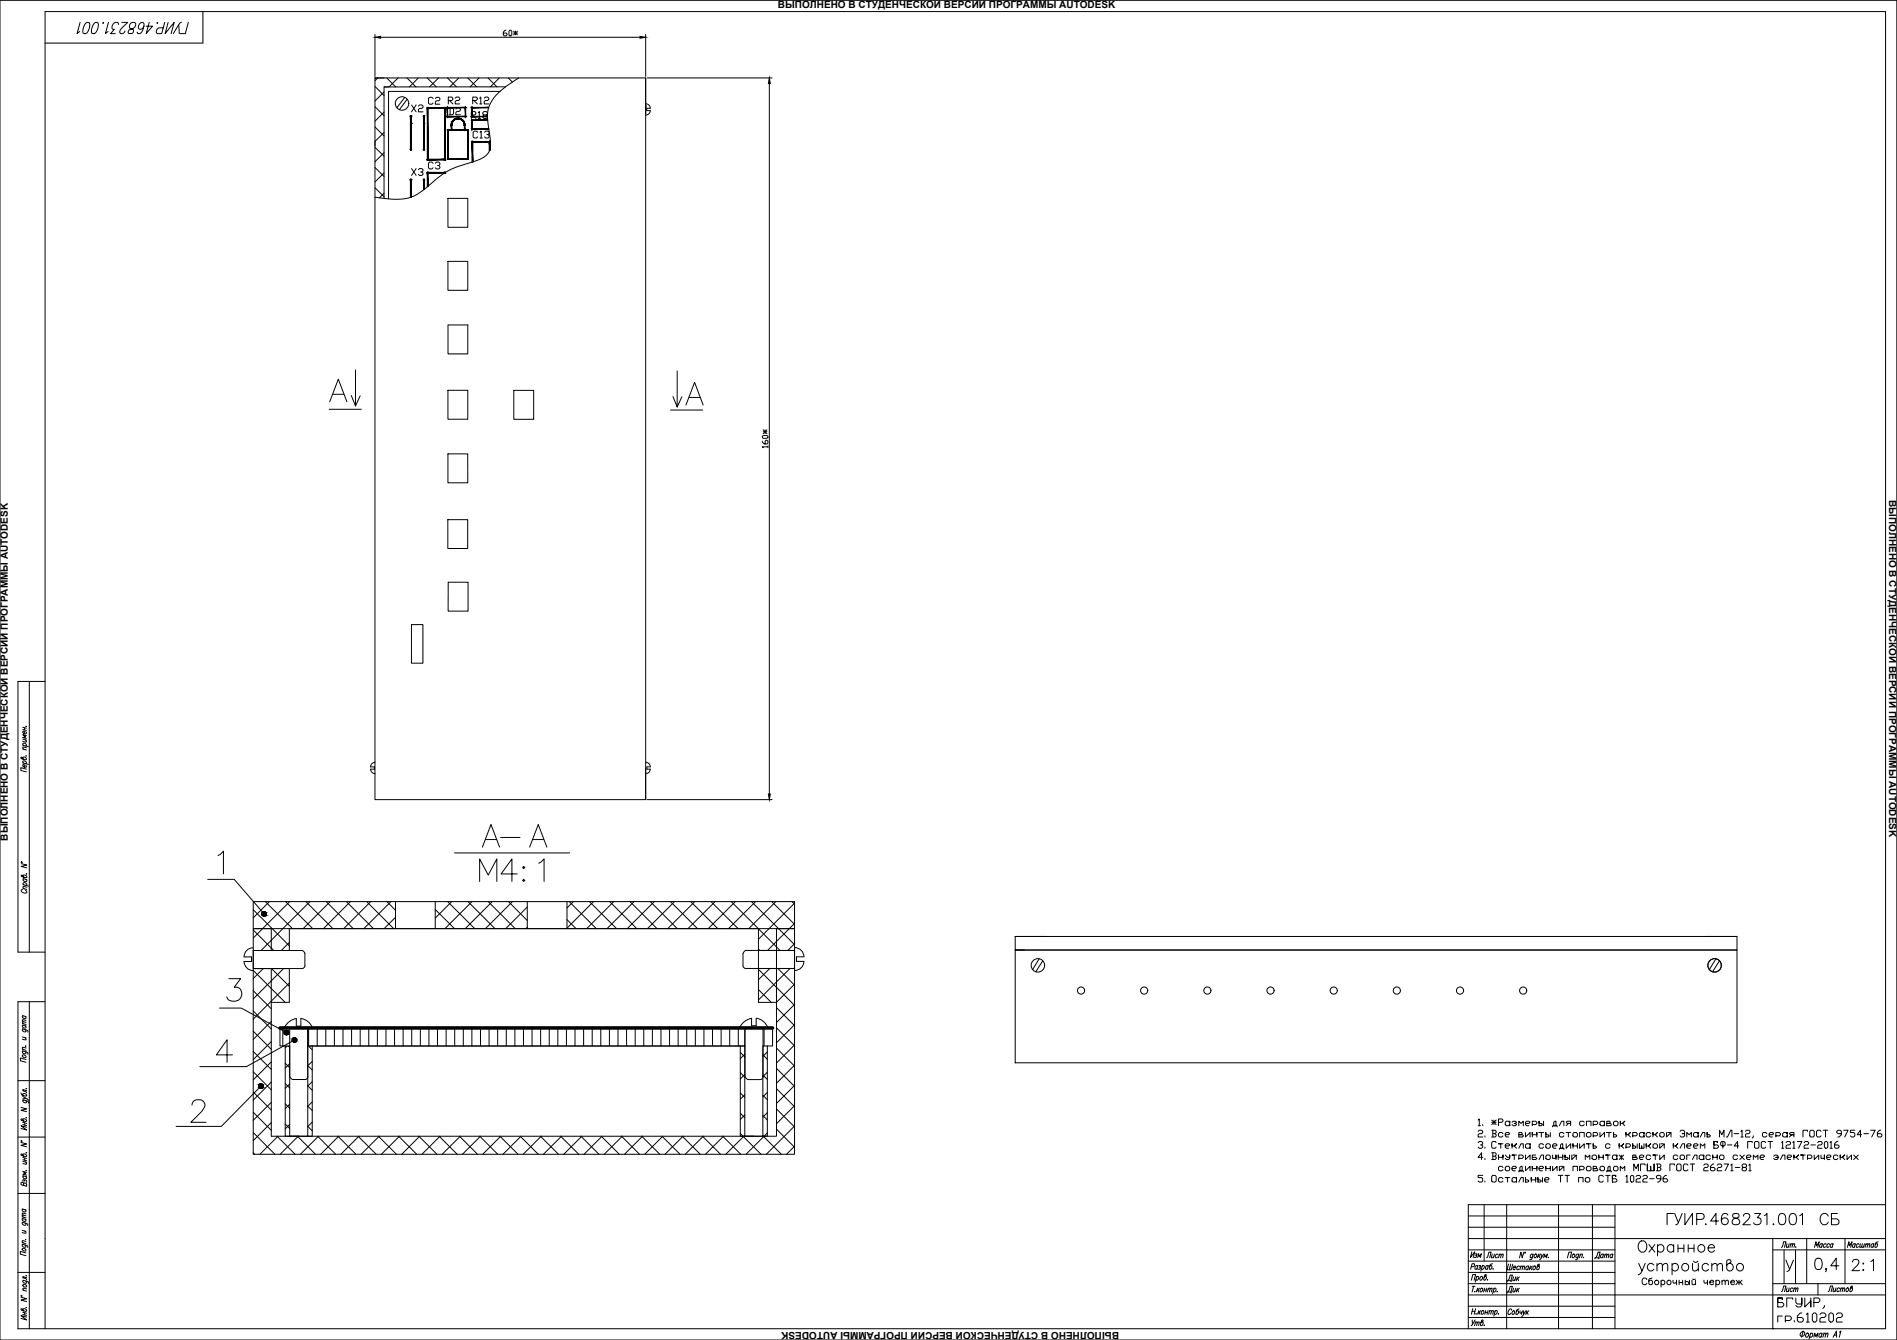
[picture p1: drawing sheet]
<svg xmlns="http://www.w3.org/2000/svg" width="841mm" height="594mm" viewBox="0 0 841 594" stroke-linecap="round" stroke-linejoin="round" font-family="sans-serif">
<!-- layer: KONTUR -->
<path d="M0 .1h841v594h-841z" fill="none" stroke="#000" stroke-width=".44"/>
<g fill="none" stroke="#000" stroke-width=".44">
<path d="M90 5.1v14h-70M13 302.1v120M20 302.1h-12v120h12M13 444.1v145M20 444.1h-12v145h828v-584h-816v584M8 479.1h12M8 504.1h12M8 529.1h12M658 534.1v25M668 534.1v55M691 534.1v55M706 534.1v55"/>
<path d="M716 534.1v55M836 534.1h-185v55M651 549.1h185M786 549.1v40M786 554.1h50M801 549.1v20M818 549.1v20M8 564.1h12M716 574.1h120M786 569.1h50M806 569.1v5"/>
</g>
<g fill="none" stroke="#000" stroke-width=".44">
<path d="M10.1 336.2a.79 .79 0 0 1 1-.4 .79 .79 0 0 1 .4 1l-2-.4-.3-.6 .4-.1 .8 .9M10.1 338.2l2.5 .7M10.1 332.1l1.6 .4M10.1 330.4l2.5 .6M10.1 327.7l1.6 .4M10.1 322.4l1.6 .4M10.1 323.4l1.6 .5M10.4 338.3l-.3-.4a.75 .75 0 0 1 1-.4 .75 .75 0 0 1 .3 1.1M10.4 330.5l-.3-.5a.76 .76 0 0 1 1.1-.4 .76 .76 0 0 1 .2 1.1M10.9 322.6v1M11.3 328l.4 .6-.1 .4-1.5-.4M11.4 339.2l.3 .5a.79 .79 0 0 1-1 .4 .79 .79 0 0 1-.4-1.1h.5v1.1"/>
<path d="M11.4 324.4l.3 .4a.8 .8 0 0 1-1 .5 .8 .8 0 0 1-.4-1.1h.5v1.1M11.5 335.1h.1M11.5 322h.1M11.7 331.5l-1.5-.3-.1 .4 .4 .6M11.7 326.2l-1.6-.5 1.3 1-1.3 .3 1.6 .4M11.7 341l-2.5-.7v1.3l2.5 .6M9.4 382.9l2.5 .6-2.5 .6 2.5 .7M9.4 382.1l.4 .3zM10 394.3l-.3 .1a.77 .77 0 0 0-.2 .9 .77 .77 0 0 0 .8 .5h1.5l.1-.5-.6-.6M10.2 388.4a.8 .8 0 0 1 1.1-.4 .8 .8 0 0 1 .3 1.1l-2-.5-.2-.6 .6 .1 .6 .8M10.2 393.9l1.7 .4M10.2 392.2l2.5 .7"/>
<path d="M10.2 389.5l1.7 .4M10.6 392.3l-.4-.4a.84 .84 0 0 1 1.1-.5 .84 .84 0 0 1 .5 1l-.3 .1M10.6 389.6l-.3 .1a.84 .84 0 0 0 .5 1.1 .84 .84 0 0 0 1.1-.5l-.4-.4M11.6 387.4h.3zM11.9 393.3l-1.6-.3-.1 .5 .5 .5M9.9 456.2l2.2 .6 .2 .8M9.9 459.7l1.7 .5M9.9 454.5l1.7 .4M9.9 453.7l1.7 .5M9.9 450.3l1.7 .4M10.2 456.2l-.2 .2a.84 .84 0 0 0 .5 1 .84 .84 0 0 0 1.1-.4l-.4-.5M10.2 454.5l-.2 .2a.84 .84 0 0 0 .5 1 .84 .84 0 0 0 1.1-.4l-.4-.5"/>
<path d="M10.2 450.4l-.2 .1a.84 .84 0 0 0 .5 1 .84 .84 0 0 0 1.1-.4l-.4-.5M11.6 453.3l-1.6-.3 .4 .9M11.6 452.4l-1.6-.3 .4 .9M9.9 465.9l2.2 .7 .2 .7M9.9 465.2l1.7 .4M10 467.8a.95 .95 0 0 1 1.1 0 .95 .95 0 0 1 .3 1 .97 .97 0 0 1-1 0 .97 .97 0 0 1-.4-1zM10.2 466h-.1a.8 .8 0 0 0 .4 1.1 .8 .8 0 0 0 1.1-.4l-.4-.5M11.1 460.1l.5 .5-.2 .4-1.5-.3M11.3 463.8h.3zM11.6 469.7l-2.5-.6v1.2l2.5 .7M11.6 464.6l-1.6-.3 .4 1M9.3 491l2.5 .6-2.5 .6 2.5 .7"/>
<path d="M9.3 484.5l.6 1.1 1.8 .3a.84 .84 0 0 0-.5-1.1 .84 .84 0 0 0-1.1 .5l.4 .4M10.1 496.5a.79 .79 0 0 1 1.1-.4 .79 .79 0 0 1 .4 1.1l-2.1-.4-.2-.7 .6 .1 .6 .8M10.1 487.6l2.3 .7 .1 .7M10.1 486.1l1.7 1h-1.7M10.1 497.6l1.7 .5M10.1 498.6l1.7 .4M10.5 487.7l-.3 .1a.84 .84 0 0 0 .5 1.1 .84 .84 0 0 0 1.1-.5l-.4-.5M11 497.8v1M11.6 495.5l.2 .1zM11.6 482.6l.2 .1zM11.8 499.8l-2.5-.7 2.5 1.9-2.5-.7M11.8 487.1l.8 .8"/>
<path d="M11.8 483.5l-1.7-.5v.6l1.6 .5 .1 .4M9.3 506.5l2.5 .7-2.5 .6 2.5 .6M9.4 505.7l.3 .4zM10.1 512.1a.8 .8 0 0 1 1.1-.4 .8 .8 0 0 1 .4 1.1l-2.1-.5-.2-.6h.6l.6 .8M10.1 514.9l1.7 .4M10.1 513.2l1.7 .4M10.1 514.2l1.7 .4M11 513.4v1M11.3 515.2l.5 .6-.1 .3-1.6-.3M11.6 518.9l.2 .1zM11.6 511.1h.2zM11.8 519.8l-1.7-.5 1.3 1-1.3 .3 1.7 .4"/>
<path d="M9.8 539.5l1.7 .4M9.8 536l1.7 .5M10.1 521.3l1.7 .4M10.2 536.1l-.3 .1a.84 .84 0 0 0 .6 1 .84 .84 0 0 0 1-.4l-.4-.5M10.5 524.8l-1-.7-.2 1.1 2.5 .7-.1-1.1-.7-.4-.5 .4v.8M10.5 521.4l-.3 .1a.84 .84 0 0 0 .5 1 .84 .84 0 0 0 1.1-.4l-.4-.5M10.8 523.3h.8l.1 .9M10.8 523.6l-.1-.5-.5-.1v.8M11.5 539l-1.6-.3-.1 .3 .5 .6M11.5 538.2l-1.6-.4-.1 .4 .5 .5M9.8 551.6l2.3 .7 .1 .8M9.8 541.9l2.3 .7 .1 .7"/>
<path d="M9.8 550.9l1.7 .5M9.8 545.5l1.7 .4M9.8 540.2l1.7 .5M9.9 553.5a.95 .95 0 0 1 1.1 0 .95 .95 0 0 1 .4 1 .95 .95 0 0 1-1.1 0 .95 .95 0 0 1-.4-1zM10.2 551.7l-.1 .1a.79 .79 0 0 0 .3 1.1 .79 .79 0 0 0 1.1-.5l-.4-.4M10.2 542l-.1 .1a.79 .79 0 0 0 .3 1.1 .79 .79 0 0 0 1.1-.5l-.4-.5M10.2 540.3a.79 .79 0 0 0-.1 1.1 .79 .79 0 0 0 1.2 .1l.2-.5-.4-.5M11 545.8l.5 .6-.1 .3-1.6-.2M11.3 549.5l.2 .1zM11.5 555.5l-2.5-.7v1.2l2.5 .7M11.5 550.4l-1.6-.3-.1 .4 .5 .5M675.6 555.1l-.7 2.5-.6-2.5-.6 2.5"/>
<path d="M676.1 555.2h.2l-.3 .4zM679.6 556.3l-.1-.2a.82 .82 0 0 0-1 .5 .82 .82 0 0 0 .4 1l.5-.3M679.7 556l-.7 2.2-.7 .1M680.3 556.3l.5-.3a.75 .75 0 0 1 .4 1 .75 .75 0 0 1-1.1 .3zM682.1 556l-.4 1.6M682.3 556.7l.4 .9M683 556l-1.2 1.2M683.3 556l.1 1.6 1-1.6M684.4 557.6l.4-1.6 .3 1.3 1-1.3-.5 1.6M686.5 557.4h.1M694.9 557.6l.7-2.5h1.2l-.7 2.5M697.2 556.3l.5-.3a.76 .76 0 0 1 .4 1.1 .76 .76 0 0 1-1.2 .2z"/>
<path d="M699.9 556.3l-.1-.1a.79 .79 0 0 0-1.1 .4 .79 .79 0 0 0 .5 1l.4-.3M700 556l-.5 1.9-.5 .6-.5-.2M700.6 556.4l.5-.4 .4 .1-.3 1.5M700.7 556l-.5 1.6M702.1 557.4h.1M804.4 553l.7-2.5 .2 1.8 1.2-1.8-.6 2.5M807.9 551.7l-.1-.2a.77 .77 0 0 0-1.1 .4 .77 .77 0 0 0 .7 1l.2-.2M808 551.4l-.4 1.6M809.6 551.7l-.1-.2a.82 .82 0 0 0-1 .5 .82 .82 0 0 0 .4 1l.4-.3M811.1 551.7l-.1-.2a.82 .82 0 0 0-1 .5 .82 .82 0 0 0 .4 1l.5-.3M812.6 551.7l-.1-.2a.82 .82 0 0 0-1 .5 .82 .82 0 0 0 .4 1l.5-.3M812.7 551.4l-.4 1.6"/>
<path d="M9.3 575.1l2.5 .7-2.5 .6 2.5 .7M9.4 574.4l.3 .3zM10.1 567.6l2.3 .7 .1 .7M10.1 572l1.7 .4M10.2 569.5a.97 .97 0 0 1 1.1 0 .97 .97 0 0 1 .4 1 .95 .95 0 0 1-1.1 0 .95 .95 0 0 1-.4-1zM10.5 567.7h-.1a.79 .79 0 0 0 .3 1.1 .79 .79 0 0 0 1.1-.4l-.4-.5M11.6 579.7h.2zM11.6 565.5l.2 .1zM11.8 571.4l-1.6-.3-.1 .4 .5 .6M11.8 566.4l-1.7-.4v.5l1.2 .3 .5 .6M652.3 567.6l.6-2.5h1.3l-.7 2.5M652.3 561.6l1.1-.2 .3-1.1h-1l-.7 2.5"/>
<path d="M652.7 570.3h1.3M653.3 570.3l-.6 2.5M653.9 572.5h.1M654.6 566.3l.5-.4a.84 .84 0 0 1 .4 1 .84 .84 0 0 1-1 .6l-.2-.3M654.7 565.9l-.7 2.5M655.1 571.1l-.5 1.7M655.1 561.4l-.1-.2a.84 .84 0 0 0-1 .5 .84 .84 0 0 0 .4 1.1l.5-.4M655.2 561.1l-.4 1.7M655.2 571.8l.4 1M655.6 561.2h.8l-.1 .5-.5 .1M656 571.1l-1.3 1.2M656.1 561.8a.6 .6 0 0 1 0 .8 .6 .6 0 0 1-.9 0"/>
<path d="M656.3 566.3l.5-.4a.84 .84 0 0 1 .4 1 .84 .84 0 0 1-1 .6zM656.4 571.5l.4-.4a.84 .84 0 0 1 .5 1.1 .84 .84 0 0 1-1 .5zM657.1 561.4l.4-.3a.84 .84 0 0 1 .5 1 .84 .84 0 0 1-1.1 .5l-.1-.2M657.2 561.1l-.7 2.5M657.9 571.9h1.1M658.2 571.1l-.5 1.7M658.5 565.9a.79 .79 0 0 1 .4 1 .79 .79 0 0 1-1.1 .4l.4-2 .7-.2-.1 .6-.8 .6M659.2 571.1l-.5 1.7M659.5 567.3h.1M659.8 561.4l-.2-.2a.84 .84 0 0 0-1 .5 .84 .84 0 0 0 .4 1.1l.5-.4M659.8 571.6l.5-.5 .4 .1-.4 1.6M659.8 561.1l-.4 1.7"/>
<path d="M659.9 571.1l-.5 1.7M660.7 571.6l.5-.5 .3 .1-.3 1.6M661.7 560.3l-1.1 .5-.3 1.7a.79 .79 0 0 0 1-.4 .79 .79 0 0 0-.4-1l-.4 .3M662 562.5h.1M662.3 571.5l.4-.4a.84 .84 0 0 1 .5 1.1 .84 .84 0 0 1-1.1 .5v-.3M662.4 571.1l-.7 2.5M663.8 572.5h.1M10.1 580.7a.8 .8 0 0 1 1.1-.4 .8 .8 0 0 1 .4 1.1l-2.1-.5-.2-.6 .6 .1 .6 .8M10.1 581.8l1.7 .4M10.1 582.8l1.7 .4M11 582v1M11.8 583.9l-2.5-.7 2.5 2-2.5-.7"/>
<path d="M652.7 581.4h1.2M652.7 585.2l.1 2M652.9 580.2l-.6 2.5M654 585.2l-1.8 2.5M654 586.5l.6-.5 .3 .2-.3 1.5M654.2 586l-.5 1.7M654.2 580.2l-.7 2.5M654.4 582.4h.1M654.9 586.5l.6-.5 .3 .2-.3 1.5M655.6 581l-.4 1.7M655.7 581.7l.4 1M656.5 581l-1.2 1.2"/>
<path d="M656.9 581.4l.5-.4a.76 .76 0 0 1 .4 1.1 .76 .76 0 0 1-1.1 .3zM657 586a.79 .79 0 0 1 .4 1.1 .79 .79 0 0 1-1 .4l.4-2.1 .6-.2v.6l-.8 .6M658.1 587.5h.1M658.5 581.8h1M658.7 581l-.4 1.7M659.7 581l-.4 1.7M660.3 581.5l.9-.4-.3 1.6M660.4 581l-.4 1.7M661.2 581.5l.9-.4-.3 1.6M662.8 581.4l.5-.4a.76 .76 0 0 1 .4 1.1 .76 .76 0 0 1-1.1 .3M662.9 581l-.6 2.5M664.3 582.4h.1"/>
<path d="M670.2 580.9v-.2a.79 .79 0 0 0-1-.4 .79 .79 0 0 0-.5 1l-.1 .5a.68 .68 0 0 0 .4 1 .68 .68 0 0 0 .8-.6M670.6 581.5l.4-.4a.76 .76 0 0 1 .4 1.1 .76 .76 0 0 1-1.1 .2zM673.5 580.3l-1 .4-.5 1.9a.8 .8 0 0 0 1.1-.4 .8 .8 0 0 0-.4-1.1l-.4 .4M673.9 581.1v1.1l.9-.5M675 581.1l-.5 1.7M675.4 581.1l.1 1.7 .9-1.7M675.5 582.8l-.9 .8M676.9 581.1l-.5 1.7M677.1 581.8l.4 1M677.8 581.1l-1.2 1.2M798.6 590.6l1-.2a1.07 1.07 0 0 1 .2 1.7 1.07 1.07 0 0 1-1.7-.4zM799.5 590.1l-.8 2.8"/>
<path d="M801 591.2l.3-.2a.91 .91 0 0 1 .4 1.2 .91 .91 0 0 1-1.1 .5l-.1-.7zM802.6 591.4l.5-.4a.91 .91 0 0 1 .5 1.2 .91 .91 0 0 1-1.1 .5l-.2-.2M802.7 591l-.7 2.8M804.1 592.9l.5-1.9 .3 1.5 1.1-1.5-.5 1.9M807.8 591.4l-.2-.2a.91 .91 0 0 0-1.1 .5 .91 .91 0 0 0 .5 1.2l.5-.4M807.8 591l-.5 1.9M808.5 591.5l.6-.5 .4 .2-.4 1.7M808.7 591l-.6 1.9M809.5 591.5l.6-.5 .4 .2-.4 1.7M812.7 592.9l1.5-2.8v2.8M813.2 591.9h1M815.5 590.6l.6-.5-.7 2.8"/>
</g>
<path d="M791 554.3v14.8M796 554.3v14.8M651 574.1h65M651 569.1h65M651 579.1h65M651 564.1h65M651 584.1h65" fill="none" stroke="#000" stroke-width=".44"/>
<!-- layer: 0 -->
<g fill="none" stroke="#000" stroke-width=".44">
<path d="M166.2 15.3v18.6M168.7 16.5h115.1M224.4 13.4l-1.3 .8v1.3l.5 .4h.8l.4-.4-.4-.8h-1.3M225.6 13.8l.5-.4 .8 .4v1.7l-.4 .4-.9-.4zM227.7 14.7h1.7M227.7 13.8l1.7 1.7M228.6 13.8v1.7M229.4 13.8l-1.7 1.7M286.3 15.3v18.6M166.2 34.6h120.1v319.9h-120.1zM166.2 38.3l4.1 4M166.2 34.6h4.1"/>
<path d="M167.5 34.6l-1.3 1.2M170.3 38.5h2M171.4 34.6l4 3.9M176.5 34.6l-4 3.9M180.4 34.6l4 3.9M185.5 34.6l-4 3.9M189.4 34.6l4 3.9M194.4 34.6l-3.9 3.9M198.4 34.6l4 3.9M203.4 34.6l-4 3.9M207.3 34.6l4 3.9M212.4 34.6l-4 3.9"/>
<path d="M216.4 34.6l3.9 3.9M221.4 34.6l-4 3.9M224.2 38.5h-53.9v49.4M225.3 34.6l1.9 1.8M230 34.6a33.3 33.3 0 0 0-12.6 11.2 15 15 0 0 0-.9 10.3l.5 3.2a10.6 10.6 0 0 1-1 9.1 14.5 14.5 0 0 1-7.5 3.7 34.7 34.7 0 0 0-18 9.8 20.4 20.4 0 0 1-12.1 6.3l-4.4 .1-7.8-.9M286.3 34.6v15.9M286.9 34.6h55.4M341.1 37.1v314.9M166.2 56.3l4.1 4M166.2 47.3l4.1 4M170.3 40.7l-4.1 4.1M170.3 49.7l-4.1 4"/>
<path d="M170.3 58.7l-4.1 4v2M179.5 43.2l-3.6 4.6M180.5 44l-3.5 4.7M198.6 57.5h8.8v12.8h-8.8v-12.8h8.8M221.7 40.5h-49.4v47.7M286.3 46l1.4 .6 .6 1.4h-1.6v1h1.6l-.1 .5-.9 1.3-1 .2M166.2 74.3l4.1 3.9M166.2 65.3l4.1 4M170.3 67.7l-4.1 4M170.3 76.7l-4.1 4M166.2 83.2l4.1 4M170.3 85.7l-2.1 2"/>
<path d="M198.6 87.9h8.8v12.9h-8.8zM198.6 115.9h8.8v12.8h-8.8zM207.4 144.1v12.8h-8.8v-12.8h8.9M146.2 178.1l3.8-10 3.8 10M147.6 174.8h4.8M157.6 164v16l-1.9-4.6M159.7 175.5l-2.1 4.5M198.6 173h8.8v12.9h-8.8zM227.8 173.1h8.8v12.8h-8.8zM300.2 164.4v16l-1.8-4.6M302.3 175.9l-2.1 4.5M304.1 179.5l3.8-10 3.8 10"/>
<path d="M305.6 176.2h4.7M145.9 181.5h14.3M297.3 181.8h14.2M337.9 195.6l.9 1.2h1.2l.4-.4v-.8l-.4-.4-.8 .4v1.2M337.9 193.5l.5-.4h1.6l.4 .8-.4 .4h-1.6zM338.4 191.4h1.6M338.4 190.6l1.6 1.6M339.2 190.6v1.6M340 190.6l-1.6 1.6M340.4 198.1h-2.5l.5 .4M340.4 197.7v.8M198.6 201.2h8.7l.1 12.9h-8.8z"/>
<path d="M198.5 230.4h8.8v12.8h-8.8zM198.7 258.1h8.8v12.8h-8.8zM182.4 276.9v17.1h5.1v-17.1h-5M164.3 340h1.7v1h-1.7l.6 1.4 1.4 .6M166.3 338l-1.4 .6-.6 1.4M286.3 338l1.4 .6 .6 1.4M288.3 340h-1.5v1h1.5l-.1 .5-.9 1.2-1 .3M286.3 340.5v14M286.9 354.5h55.4M96.7 379.3l1-.5 1.4-1.4v10M201.5 378.1h51.1M92.1 389.9h11.7l13.3 15.3"/>
<path d="M117.6 399.7l12.1 12M119.5 399.7l-7.2 7.2M126.6 399.7l12 12M128.4 399.7l-16.1 16.2M135.6 399.7l12 12M137.4 399.7l-21.7 21.7M144.6 399.7l12 12M146.4 399.7l-12 12M153.6 399.7l12 12M155.4 399.7l-12 12M162.6 399.7l11.9 12M164.3 399.7l-11.9 12"/>
<path d="M171.5 399.7l3.8 3.8M173.3 399.7l-12 12M175.3 399.7v12M193 399.7v12M198.5 399.7l12 12M200.3 399.7l-7.3 7.3M207.5 399.7l12 12M209.3 399.7l-12 12M216.5 399.7l11.9 12M218.2 399.7l-12 12M225.4 399.7l8.4 8.4M227.2 399.7l-12 12"/>
<path d="M233.8 399.7v12M251.4 399.7v12M252.3 399.7l12.1 12M254.2 399.7l-2.8 2.8M261.3 399.7l12 12M263.1 399.7l-11.7 11.8M270.3 399.7l12 12M272.1 399.7l-12 12M279.3 399.7l12 12M281.1 399.7l-12 12M288.3 399.7l12 12M290.1 399.7l-12 12"/>
<path d="M297.3 399.7l11.9 12M299 399.7l-11.9 12M306.2 399.7l12 12M308 399.7l-12 12M315.2 399.7l12 12M317 399.7l-12 12M324.2 399.7l12 12M326 399.7l-12 12M333.2 399.7l19.1 19.1M335 399.7l-12 12M342.1 399.7l10.2 10.1M344 399.7l-12.1 12"/>
<path d="M351.2 399.7l1.1 1.1M112.3 411.7h8v9.7h-8v8h8v74.3h224v-92h8v100h-240zM112.3 403.3l16 16M112.3 412.3l9.1 9.1M120.3 411.7h-8v-12h240v12h-8v40M120.3 411.7h224M128.3 417.8l-3.6 3.6M175.3 406.7l-5 5M193 403.2l8.5 8.5M233.8 402.1l-9.6 9.6M233.8 411.1l-.6 .6M251.4 407.7l4 4"/>
<path d="M336.3 411.8l9.6 9.6M352.3 400.4l-16 16M352.3 409.4l-12 12M352.3 418.4l-3.1 3M450.1 415.2h320v6h-320zM450.1 415.2h14M756.1 415.2h14M101.5 433.9h5.2l-2.9 3.8a3.1 3.1 0 0 1 3.5 2.8 3.1 3.1 0 0 1-3 3.4 2.93 2.93 0 0 1-3.8-1.9M108.2 424.2h3.3v2.1l-3.3-.1a4 4 0 0 0 4 4.1l14.2 14.1M112.2 420.2a4 4 0 0 0-4 4M112.3 421.4h21.6l.7 .3 .6 1.1M112.3 439.2l8 8"/>
<path d="M112.3 421.3l.1 .1M116.7 429.4l-4.4 4.4M120.4 429.4l7.9 7.9M125.7 429.4l-13.4 13.5M128.3 421.4v-9.7h208v32.7h8M128.3 435.8l-16 16M128.3 429.4v15h-8M135.2 422.8v5.4l-.8 1.1-22.1 .1M330.8 421.4h21.5M330.8 421.3l-1 .7-.4 .7v5.5l.8 1.1 22.1 .1M336.3 438.7l5.6 5.7M336.3 429.7l16 16"/>
<path d="M336.3 420.8l.6 .6M341.2 429.4l-4.9 5M344.3 425.4v-4h8v8h-8M344.9 429.4l7.4 7.4M350.2 429.4l-13.9 13.9M352.3 436.3l-8 8M352.4 420.1a4 4 0 0 1 4 4.1h-3.3v2h3.3M356.4 426.2a4 4 0 0 1-4 4M450.1 421.2h320v50h-320zM450.1 421.2h4M460.7 425.1l-2.9 4.8M462.3 426l-3.1 4.9"/>
<path d="M760.8 425l-3 4.9M762.3 425.9l-3.1 4.9M97.3 446.9h9.6l20.1 10.9M112.3 457.2l8 8M112.3 448.2l8 8M120.3 452.8l-8 8M124.1 455.7v8h2.3M125.4 455.7v8M128.4 455.7l.1 21.6 .3 .7 1.1 .6M131.4 451.5v3.3M131.4 451.5a7.4 7.4 0 0 0-5.3 4.1M131.4 454.9h2"/>
<path d="M133.4 454.8v-3.3a6.5 6.5 0 0 1 5.1 4.1M136.4 455.7v22l-1.1 .9h-5.5M136.8 455.7l-.1 8 1.7 1.7M140.6 455.7v8M144.4 455.7v8M148.3 455.7v8M152.1 455.7v8M155.9 455.7v8M159.7 455.7v8M163.5 455.7v8M167.3 455.7v8M171.1 455.7v8"/>
<path d="M174.9 455.7v8M178.7 455.7v8M182.5 455.7v8M186.4 455.7v8M190.2 455.7v8M194 455.7v8M197.8 455.7v8M201.6 455.7v8M205.4 455.7v8M209.2 455.7v8M213 455.7v8M216.8 455.7v8"/>
<path d="M220.6 455.7v8M224.5 455.7v8M228.3 455.7v8M232.1 455.7v8M235.9 455.7v8M239.7 455.7v8M243.5 455.7v8M247.3 455.7v8M251.1 455.7v8M254.9 455.7v8M258.7 455.7v8M262.6 455.7v8"/>
<path d="M266.4 455.7v8M270.2 455.7v8M274 455.7v8M277.8 455.7v8M281.6 455.7v8M285.4 455.7v8M289.2 455.7v8M293 455.7v8M296.8 455.7v8M300.7 455.7v8M304.5 455.7v8M308.3 455.7v8"/>
<path d="M312.1 455.7v8M315.9 455.7v8M319.7 455.7v8M323.5 455.7v8M327.3 455.7v8M330.3 455.7v21.6l.4 .7 1 .6h5.4l.8-.3 .4-.9M333.2 451.5v3.3h2l.1-3.4a6.5 6.5 0 0 1 5.1 4.1M333.2 451.5a7.4 7.4 0 0 0-5.3 4M338.3 455.7v21.7M338.8 455.7v8M342.5 455.7v8h-2.3M344.3 455.7l8 8"/>
<path d="M344.3 446.7l8 8M344.3 444.3l-.1 .1M352.3 445.3l-8 8M352.3 454.3l-8 8M103.1 467.7h-7.2l4.8-6.7v10M112.3 475.2l8 8M112.3 466.1l8 8M120.3 461.8l-8 8M120.3 470.8l-8 8M120.3 479.7l-8 8M126.4 463.7h2v40h8v-40h193.8v-8h-193.8v8h2M126.4 463.7v40h6.1"/>
<path d="M126.4 471.4l2 2M127.3 463.7l-.9 .9M127.8 463.7l.6 .7M128.4 471.6l-2 2M130.6 461.1l-21.3 11.8h-20.7M136.4 472.4l2 2M138.4 463.7h191.8v40h8v-40M138.4 463.7v40h-2M138.4 470.5l-2 2M138.4 479.5l-2 2M328.2 463.7v40h6M328.2 475.5l2 2.1"/>
<path d="M328.2 466.6l2 2M330.2 467.4l-2 2M330.2 476.3l-2 2M338.2 476.6l2 2M338.2 467.6l2 2M338.3 463.7h1.9M340.2 463.7v40h-2M340.2 466.4l-2 1.9M340.2 475.3l-2 2M344.3 473.6l8 8M344.3 464.7l8 8M352.3 463.3l-8 8"/>
<path d="M352.3 472.2l-8 8M85.1 489.9a2.41 2.41 0 0 1 1.9-2.3h1.9a2.44 2.44 0 0 1 1.4 3.8l-.9 1.4-4.8 4.8h6.7M112.3 493.1l8 8M112.3 484.1l8 8M115.7 481.5l-17.6 17.9h-20M120.3 488.7l-8 8M120.3 497.7l-8 8M126.4 498.3l2 2M126.4 489.3l2 2M126.4 480.4l2 2M128.4 480.5l-2 2M128.4 489.5l-2 2"/>
<path d="M128.4 498.5l-2 2M136.4 499.3l2 2M136.4 490.4l2 2M136.4 481.4l2 2M138.4 488.5l-2 2M138.4 497.5l-2 2M328.2 493.5l2 2M328.2 484.5l2 2.1M330.2 485.3l-2 2M330.2 494.3l-2 2M338.2 494.6l2 1.9M338.2 485.6l2 2"/>
<path d="M340.2 484.3l-2 2M340.2 493.3l-2 2M344.3 491.6l8 8M344.3 482.7l8 8M352.3 481.2l-8 8M352.3 490.2l-8 8M352.3 499.2l-12.6 12.5M655.3 496.6l.5-.5v3M655.3 499.1h1M657.4 498.6v.5M661.3 497.6h2M661.3 496.6l2 2"/>
<path d="M662.3 496.6v2M663.3 496.6l-2 2M664.3 497.6h1.5l.5-.5v-.5l-.5-.5h-1.5v3M667.3 497.6l.6-.5h.9l.5 .5v-.5v2v-.5l-.5 .5h-.9l-.6-.5zM670.3 497.6l.6-.5h.9l.5 .5-.5 .5h-.5h.5l.5 .5-.5 .5h-.9l-.6-.5M673.4 499.1v-2l.9 1 1-1v2M676.3 498.1h1.5l.5-.5-.5-.5h-1l-.5 .5v1l.5 .5h1M679.3 498.6h1.5l.6-.5v-.5l-.6-.5h-1.5v2M682.3 497.1v1h1l.6 .5-.6 .5h-1zM684.3 497.1v2M688.3 499.6v-.5h.5v-1.5l.6-.5h.4v2h-1h1.5v.5M691.3 499.1l1-2h1v2"/>
<path d="M694.4 499.1l.9-1h-.5l-.4-.5 .4-.5h1.5v1h-1h1v1M702.4 497.6l-.6-.5h-1l-.5 .5v1l.5 .5h1l.6-.5M703.3 499.1v-2h2.1v2M706.3 498.6h1.6l.4-1-.4-.5h-1.6v2M709.3 497.6l.5-.5h1l.5 .5v-.5v2v-.5l-.5 .5h-1l-.5-.5zM713.3 498.1h-1h1.5M713.3 498l.5-.2-.2-.7h-1.3v2h1.5M713.8 498.1l.5 .5-.5 .4M715.3 497.6l.6-.5h.9l.5 .5v1l-.5 .5h-.9l-.6-.5zM718.4 499.1v-2v1h.9l1-1-1 1 1 1M112.3 511.1l.6 .6M112.3 502.1l9.6 9.6"/>
<path d="M122.9 503.7l8 8M123.2 503.7l-8 8M131.9 503.7l8 8M132.2 503.7l-8 8M140.8 503.7l8 8M141.2 503.7l-8 8M149.8 503.7l8 8M150.2 503.7l-8 8M158.8 503.7l8 8M159.1 503.7l-8 8M167.8 503.7l8 8M168.1 503.7l-8 8"/>
<path d="M176.7 503.7l8 8M177.1 503.7l-8 8M185.7 503.7l8 8M186.1 503.7l-8 8M194.7 503.7l8 8M195.1 503.7l-8 8M203.7 503.7l8 8M204 503.7l-8 8M212.7 503.7l8 8M213 503.7l-8 8M221.7 503.7l8 8M222 503.7l-8 8"/>
<path d="M230.6 503.7l8 8M231 503.7l-8 8M239.6 503.7l8 8M239.9 503.7l-8 8M248.6 503.7l8 8M248.9 503.7l-8 8M257.6 503.7l8 8M257.9 503.7l-8 8M266.6 503.7l8 8M266.9 503.7l-8 8M275.5 503.7l8 8M275.9 503.7l-8 8"/>
<path d="M284.5 503.7l8 8M284.9 503.7l-8 8M293.5 503.7l8 8M293.8 503.7l-8 8M302.5 503.7l8 8M302.8 503.7l-8 8M311.4 503.7l8 8M311.8 503.7l-8 8M320.4 503.7l8 8M320.8 503.7l-8 8M328.2 502.5l9.2 9.2M330.2 503.3l-8.4 8.4"/>
<path d="M338.2 503.5l8.2 8.2M340.2 502.3l-9.4 9.4M344.3 500.6l8 8M352.3 508.2l-3.6 3.5M655.3 501.6l.5-.5h1l.6 .5v.5l-.6 .5h-1l-.5 .5v1h2.1M655.3 506.6l.5-.5h1l.6 .5v.5l-.6 .5h-.5M656.8 507.6l.6 .5v.5l-.6 .5h-1l-.5-.5M657.4 513.1h-2.1l1.5-2v3M658.3 503.6v.5M658.3 508.6v.5M658.3 513.6v.5M661.3 501.1h1.6l.4 .5-.4 1"/>
<path d="M661.3 511.1h1.6l.4 .5-.4 1M661.8 502.6h1.1l.4 1-.4 .5h-1.6M661.8 512.6h1.1l.4 1-.4 .5h-1.6M661.8 501.1v3M661.8 511.1v3M663.3 506.6l-.4-.5h-1.1l-.5 .5v2l.5 .5h1.1l.4-.5M664.3 514.1v-2v1h2v-1v2M666.3 502.6l-.5-.5h-1l-.5 .5v1l.5 .5h1l.5-.5M666.3 507.1h-2h1.1v2M666.3 517.6l-.5-.5h-1l-.5 .5v1l.5 .5h1l.5-.5M667.3 503.1h1.5l.5-.5-.5-.5h-.9l-.6 .5v1l.6 .5h.9M667.3 508.1h1.5l.5-.5-.5-.5h-.9l-.6 .5v1l.6 .5h.9"/>
<path d="M667.3 512.1l1 1h1v-1v1.5l-.5 .5h-.9l-.6-.5M667.3 517.6l.6-.5h.9l.5 .5v1l-.5 .5h-.9l-.6-.5zM670.3 509.1v-2v1h1l1-1-1 1 1 1M670.3 518.1h1.5l.5-.5-.5-.5h-.9l-.6 .5v1l.6 .5h.9M672.3 512.1h-2h1v2M673.4 502.1l1.2 .1 .2 .4-.2 .4-1.2 .1h1.7l.2 .7-1.9 .3zM673.4 509.1l.9-2h1v2M673.4 513.6h1.4l.5-.5v-.5l-.5-.5h-1.4v2M673.4 519.6v-.5h.4v-1.5l.5-.5h.5v2h-1h1.5v.5M676.3 502.1v2l2-2v2M676.3 507.6l.5-.5h1l.5 .5v-.5v2v-.5l-.5 .5h-1l-.5-.5zM676.3 512.1v2l2-2v2"/>
<path d="M676.3 517.1v2l2-2v2M679.3 504.1v-2v1h2.1v-1v2M679.3 519.1v-2v1h2.1v-1v2M680.8 512.1h-1.5v2h1.5l.6-.5-.6-.5h-1.5M682.3 514.1l1-2h1v2M682.3 518.1h1.6l.4-.5-.4-.5h-1.1l-.5 .5v1l.5 .5h1.1M684.3 502.1h-2h1v2M684.3 507.6l-.4-.5h-1.1l-.5 .5v1l.5 .5h1.1l.4-.5M685.3 502.1v1h1.1l.4 .5-.4 .5h-1.1zM685.3 507.6l.5-.5h1l.5 .5v1l-.5 .5h-1l-.5-.5zM685.3 512.6l.5-.5h1l.5 .5v1l-.5 .5h-1l-.5-.5zM685.3 519.1v-2v1h2v-1v2"/>
<path d="M687.3 502.1v2M688.3 508.1h1.5l.5-.5-.5-.5h-1l-.5 .5v1l.5 .5h1M688.3 512.1v1.5h1.5v-1.5v2M688.3 517.1v2l2-2v2M690.8 514.1v-2v1h2v-1v2M691.3 509.6v-.5h.6v-1.5l.4-.5h.5v2h-.9h1.4v.5M691.3 517.1v2l2-2v2M691.9 517.1h.9M693.3 502.6l-.5-.5h-.9l-.6 .5v1l.6 .5h.9l.5-.5M693.8 512.1v1h1l.5 .5-.5 .5h-1zM694.4 507.1v2l1.9-2v2M695.8 512.1v2"/>
<path d="M696.3 502.1h-1.9h.9v2M696.8 512.1v2l2-2v2M697.4 509.1v-2v1h1.9v-1v2M697.4 519.1v-2h1.9v2M697.4 512.1h.9M697.8 502.1h1l.5 .5v1l-.5 .5h-1l-.4-.5v-1zM700.3 504.1v-2h2.1v2M700.3 507.1v2l2.1-2v2M700.3 518.6h1.5l.6-.5v-.5l-.6-.5h-1.5v2M702.8 514.1v-2l1 1 1-1v2M703.3 502.6l.5-.5h1l.6 .5v1l-.6 .5h-1l-.5-.5zM703.3 517.6l.5-.5h1l.6 .5v1l-.6 .5h-1l-.5-.5z"/>
<path d="M705.4 507.1h-2.1h1v2M705.8 512.6l.5-.5h1l.6 .5v1l-.6 .5h-1l-.5-.5zM706.3 503.6h1.6l.4-1-.4-.5h-1.6v2M706.3 507.1v1h1l.6 .5-.6 .5h-1zM706.3 517.1h1.3l.3 .5-.3 .4-1.3 .1 1.8 .1 .2 .6-2 .3zM708.8 514.1v-2v1h2v-1v2M709.3 502.1v2l2-2v2M709.3 517.6l.5-.5h1l.5 .5v1l-.5 .5h-1l-.5-.5zM712.3 519.6v-.5h.6v-1.5l.4-.5h.5v2h-.9h1.4v.5M713.8 507.6l-.5-.5h-1l-.5 .5v1l.5 .5h1l.5-.5M713.8 512.1h-2h1.1v2M714.3 502.1h-2h1v2"/>
<path d="M714.8 512.6l.5-.5h1l.5 .5v-.5v2v-.5l-.5 .5h-1l-.5-.5zM715.3 502.1v1h1l.5 .5-.5 .5h-1zM715.3 517.6l.6-.5h.9l.5 .5v1l-.5 .5h-.9l-.6-.5zM717.8 509.1v-2v1h1l1-1-1 1 1 1M717.8 512.1l2 2M718.4 519.1v-2l.9 1 1-1v2M718.8 512.1v2M719.8 512.1l-2 2M720.9 504.1v-2v1h.9l1-1-1 1 1 1M720.9 508.6h1.4l.5-1-.5-.5h-1.4v2M723.9 503.6h1.4l.5-1-.5-.5h-1.4v2M723.9 507.1v1h.9l.5 .5-.5 .5h-.9z"/>
<path d="M723.9 512.1h1.2l.2 .5-.2 .4-1.2 .1h1.7l.2 .7-1.9 .3zM724.3 519.1v-3l1 2 1.1-2v3M725.8 507.1v2M726.8 502.6l.5-.5h1l.6 .5v-.5v2v-.5l-.6 .5h-1l-.5-.5zM726.8 513.1h1.5l.6-.5-.6-.5h-1l-.5 .5v1l.5 .5h1M728.9 507.1v2h-1.1v-1v1h-1v-2v2M729.3 516.6v-.5h-2v3M729.8 509.1v-2v1h1l1-1-1 1 1 1M730.3 519.1v-3v3h1.5v-2v2h1.5v-3v3M731.8 502.6l-.4-.5h-1.1l-.5 .5v1l.5 .5h1.1l.4-.5M731.8 512.6l-.4-.5h-1.1l-.5 .5v1l.5 .5h1.1l.4-.5M732.8 504.1v-2v1h1l1-1-1 1 1 1"/>
<path d="M732.8 507.6l.5-.5h1.1l.4 .5v1l-.4 .5h-1.1l-.5-.5zM734.4 516.1h1.4l.5 .5v.5l-.5 .5M734.8 512.1h-2h1v2M734.8 517.6h1l.5 .5v.5l-.5 .5h-1.4M734.8 516.1v3M735.8 502.6l.5-.5h1l.5 .5v1l-.5 .5h-1l-.5-.5zM735.8 507.1v2l2-2v2M735.8 512.1v2l2-2v2M736.3 507.1h1M738.8 502.1v2l2-2v2M739.4 502.1h.9M741.8 509.1v-2v1h1l1-1-1 1 1 1"/>
<path d="M742.4 516.6v-.5h-2.1v3M743.3 516.6l.5-.5h1.1l.4 .5v2l-.4 .5h-1.1l-.5-.5zM743.8 512.6l-.5-.5h-.9l-.6 .5v1l.6 .5h.9l.5-.5M744.9 501.6l.4-.5h1l.5 .5v1h-1h1v1l-.5 .5h-1l-.4-.5M744.9 509.1l.9-2h1v2M745.3 512.1h1l.5 .5v1l-.5 .5h-1l-.4-.5v-1zM747.8 504.1v-2l1 1 1.1-1v2M747.8 508.1h1.5l.6-.5-.6-.5h-1l-.5 .5v1l.5 .5h1M748.3 516.6l-.5-.5h-1l-.5 .5v2l.5 .5h1l.5-.5M749.3 512.1h-1.5v2M749.3 516.1h2M750.3 514.1l1-2h1v2"/>
<path d="M750.3 516.1v3M750.8 502.6l.5-.5h1l.6 .5v-.5v2v-.5l-.6 .5h-1l-.5-.5zM750.8 508.1h1.5l.6-.5-.6-.5h-1l-.5 .5v1l.5 .5h1M753.3 512.6l.5-.5h1l.6 .5v-.5v2v-.5l-.6 .5h-1l-.5-.5zM753.8 504.1l1-2h1v2M753.8 509.1v-2l1 1 1-1v2M755.4 516.6l.4-.5h1l.5 .5v.5l-.5 .5h-1l-.4 .5v1h1.9M756.8 502.1v1h1.1l.4 .5-.4 .5h-1.1zM758.3 512.6l-.4-.5h-1.1l-.5 .5v1l.5 .5h1.1l.4-.5M759.3 514.1v-2v1h2v-1v2M759.8 506.1h1.5v.5v-.5h-1.5v1.5h1.5l.5 .5v.5l-.5 .5h-1.5zM759.8 516.1h-.5l-1 1v1.5l.5 .5h1l.5-.5v-.5l-.5-.5h-1.5"/>
<path d="M761.3 516.6l.5-.5h1l.6 .5v.5l-.6 .5h-1l-.5 .5v1h2.1M762.3 504.1v-3l1.1 2 .9-2v3M762.3 512.6l.5-.5h1l.5 .5v1l-.5 .5h-1l-.5-.5zM763.8 506.1h.5l.5 .5v1l-.5 .5h-.9l-.6-.5v-1l1-.5v3M764.3 516.1h2l-1.5 3M765.3 504.1h.6l1.4-3h.5v3M765.9 507.6h1.9M767.3 516.6l.5-.5v3M767.3 519.1h1M768.8 502.6h2M769.3 517.6h2.1M770.3 512.6l-.5-.5h-1l-.5 .5v1l.5 .5h1l.5-.5"/>
<path d="M770.8 508.1h-2l1.5-2v3M771.4 512.1l1.9 2M771.8 501.6l.5-.5v3M771.8 504.1h1M772.8 517.6l-.5-.5v-.5l.5-.5h1.1l.4 1-.4 .5h-1.1l-.5 .5v.5l.5 .5h1.1l.4-.5-.4-1M773.3 512.1l-1.9 2M773.9 501.6l.4-.5h1l.5 .5v.5l-.5 .5h-1l-.4 .5v1h1.9M774.3 513.1h1.5l.6-.5-.6-.5h-1l-.5 .5v1l.5 .5h1M775.3 516.6l.5-.5v3M775.3 519.1h1.1M776.8 506.6v-.5h-2v3M777.3 503.6v.5l-.5 .5"/>
<path d="M777.3 514.1v-2l1 1 1.1-1v2M778.3 506.1h1.1l.4 .5v2l-.4 .5h-1.1l-.5-.5v-2zM780.3 513.1h1.6l.4-.5-.4-.5h-1.1l-.5 .5v1l.5 .5h1.1M782.8 506.6l-.5-.5h-1l-.5 .5v2l.5 .5h1l.5-.5M783.3 502.6l-.5-.5h-.9l-.6 .5v1l.6 .5h.9l.5-.5M783.8 506.1h2M784.4 503.1h1.4l.5-.5-.5-.5h-1l-.4 .5v1l.4 .5h1M784.8 506.1v3M786.3 512.6l.5-.5h1l.5 .5v.5h-1h1l-.5 1h-1l-.5-.5M787.3 503.6h1.5l.5-1-.5-.5h-1.5v2M789.3 514.1l1-2h1v2M789.9 506.6l.4-.5v3"/>
<path d="M789.9 509.1h.9M790.3 502.6l.5-.5h1l.6 .5v-.5v2v-.5l-.6 .5h-1l-.5-.5zM791.8 506.6l.6-.5h.9l.5 .5v.5l-.5 .5h-.9l-.6 .5v1h2M792.4 513.1h1.4l.5-.5-.5-.5h-1l-.4 .5v1l.4 .5h1M793.3 504.1l1-1-1-.5 .5-.5h1.5v1h-1h1v1M794.9 506.6l.4-.5v3M794.9 509.1h.9M795.3 514.1v-2v1h1l1-1-1 1 1 1M796.8 506.1h2l-1.5 3M799.8 506.6l.6-.5h.9l.5 .5v.5l-.5 .5h-.9l-.6 .5v1h2M800.4 512.1h-2.1h1v2M801.3 501.6v-.5h-2v3"/>
<path d="M801.3 513.6h1.6l.4-1-.4-.5h-1.6v2M802.3 501.6l.6-.5h.9l.5 .5v2l-.5 .5h-.9l-.6-.5zM802.9 507.6h1.9M804.3 512.1v2l2-2v2M805.9 506.6l.4-.5h1l.5 .5v.5l-.5 .5h-1l-.4 .5v1h1.9M807.3 501.6l-.5-.5h-.9l-.6 .5v2l.6 .5h.9l.5-.5M807.3 512.1v1.5h1.5v-1.5v2M808.4 501.1h1.9M808.8 506.6l.5-.5h.5l.5 .5v2l-.5 .5h-.5l-.5-.5zM809.3 501.1v3M809.8 513.1h1.5l.5-.5-.5-.5h-1l-.5 .5v1l.5 .5h1M811.3 506.6l.5-.5v3"/>
<path d="M811.3 509.1h1M814.8 506.1h-.5l-.9 1v1.5l.4 .5h1l.5-.5v-.5l-.5-.5h-1.4M814.8 512.6l-.5-.5h-.9l-.6 .5v1l.6 .5h.9l.5-.5M815.8 514.1v-2v1h1l1-1-1 1 1 1M816.4 502.6h-1.6l-.5-.5v-.5l.5-.5h1l.6 .5v1.5l-1.1 1h-.5M817.3 501.1h2l-1.5 3M818.9 512.1v2l1.9-2v2M821.8 512.1l2 2M822.3 501.1h-2v1h1.5l.5 .5v1l-.5 .5h-1l-.5-.5M823.8 512.1l-2 2M825.3 503.1h-2l1.5-2v3M826.3 502.6h2"/>
<path d="M829.4 501.1h1.9l-1.5 3M833.8 501.1h-.5l-1 1v1.5l.5 .5h1l.5-.5v-.5l-.5-.5h-1.5M651 539.1h65M657.4 521.1h-2.1v1h1.5l.6 .5v1l-.6 .5h-1l-.5-.5M658.3 523.6v.5M661.3 521.6l.5-.5h1.1l.4 .5v2l-.4 .5h-1.1l-.5-.5zM666.3 522.6l-.5-.5h-1l-.5 .5v1l.5 .5h1l.5-.5M669.3 522.1h-2h1v2M670.3 522.6l.6-.5h.9l.5 .5v-.5v2v-.5l-.5 .5h-.9l-.6-.5zM673.4 524.1l.9-2h1v2M676.3 522.1v1h1l.5 .5-.5 .5h-1zM678.9 524.1v-2v1h1.9v-1v2"/>
<path d="M681.8 522.1v1h1l.5 .5-.5 .5h-1zM683.9 522.1v2M684.8 523.1h1.6l.4-.5-.4-.5h-1.1l-.5 .5v1l.5 .5h1.1M690.8 521.1h2M691.9 521.1v3M693.8 521.1h2M694.8 521.1v3M699.9 524.1v-2h1.9v2M702.8 522.6l.5-.5h1l.5 .5v1l-.5 .5h-1l-.5-.5zM710.8 521.6l-.4-.5h-1.1l-.5 .5v2l.5 .5h1.1l.4-.5M711.8 521.1h2M712.9 521.1v3"/>
<path d="M714.8 521.1h1.5v.5v-.5h-1.5v1.5h1.5l.5 .5v.5l-.5 .5h-1.5zM720.9 521.6l.4-.5v3M720.9 524.1h.9M722.8 521.6l.5-.5 1 .5v2l-.4 .5-1.1-.5zM725.3 521.6l.5-.5h1l.5 .5v.5l-.5 .5h-1l-.5 .5v1h2M728.3 521.6l.6-.5h.9l.5 .5v.5l-.5 .5h-.9l-.6 .5v1h2M731.4 522.6h1.9M736.3 522.6h-1.5l-.4-.5 .4-1h1l.5 .5v1.5l-1 1h-.5M738.8 521.1h-.5l-1 1v1.5l.5 .5h1l.6-.5v-.5l-.6-.5h-1.5M651 559.1h65M651 554.1h65M651 544.1h65"/>
<path d="M727.2 550.3a2.33 2.33 0 0 1 2.7 .9 2.33 2.33 0 0 1 0 2.7 1.85 1.85 0 0 1-2.1 1.2 1.85 1.85 0 0 1-1.5-1.9 3.1 3.1 0 0 1 .9-2.9zM731.1 551.8l2.6 3.3M733.7 551.8l-2.6 3.3M734.9 552.5a1.59 1.59 0 0 1 2.3-.2 1.59 1.59 0 0 1 0 2.3 1.59 1.59 0 0 1-2.3-.2M734.9 551.8v5M742 552.5a1.6 1.6 0 0 0-2.3-.2 1.6 1.6 0 0 0 0 2.3 1.6 1.6 0 0 0 2.3-.2M742 551.8v3.3M743.9 553.4h2.6M743.9 551.8v3.3M746.5 551.8v3.3M748.5 553.4h2.5M748.5 551.8v3.3"/>
<path d="M750.8 559.2a1.12 1.12 0 0 0 1.9 0M751 551.8v3.3M757.3 553.2h2.8a1.47 1.47 0 0 0-1.7-1.5 1.47 1.47 0 0 0-1.1 2 1.52 1.52 0 0 0 1.1 1.4 1.52 1.52 0 0 0 1.7-.7M791.8 558.6l1.6 4.1M795.1 558.6l-1.9 4.6-1 .4M821.3 559.5l.5-.9 1.4-.3a1.21 1.21 0 0 1 .7 2l-2.8 3h3.3M826.1 560l.2 .3-.2 .2zM829.4 559.3l1.2-1v5M726.5 560.1l1.5 3.4 1.4-3.4M733.2 560.8a1.6 1.6 0 0 0-2.4-.2 1.6 1.6 0 0 0 0 2.4 1.6 1.6 0 0 0 2.4-.2M734.6 561.1l1.2-1 1 .3 .2 3.1M734.6 560.1v3.4"/>
<path d="M737 561.1l1.2-1 .9 .3 .3 3.1M741.3 560.8a1.59 1.59 0 0 1 2.3-.2 1.59 1.59 0 0 1 0 2.4 1.59 1.59 0 0 1-2.3-.2M741.3 560.1v5M750.4 560.1l.2 3.1 1.2 .3 1.1-1M752.9 560.1v3.4M757.5 560.8a1.59 1.59 0 0 0-2.4-.2 1.59 1.59 0 0 0 0 2.4 1.59 1.59 0 0 0 2.4-.2M758.9 561.1l1.2-1 1 .3 .2 3.1M758.9 560.1v3.4M761.3 561.1l1.2-1 .9 .3 .3 3.1M766.5 560.1a1.62 1.62 0 0 1 2 1 1.62 1.62 0 0 1-.9 2.1 1.62 1.62 0 0 1-2-.7v-3.6a1.21 1.21 0 0 1 1.6-.2v1l-1.6 1.1M825.8 563.1h.5l-.2 .2zM786 589.1h.1"/>
<circle cx="178.2" cy="45.9" r="2.98"/>
<circle cx="117.1" cy="405.2" r=".99"/>
<circle cx="460.1" cy="428" r="2.98"/>
<circle cx="479.3" cy="439.2" r="1.59"/>
<circle cx="507.3" cy="439.2" r="1.59"/>
<circle cx="535.3" cy="439.2" r="1.59"/>
<circle cx="563.3" cy="439.2" r="1.59"/>
<circle cx="591.3" cy="439.2" r="1.59"/>
<circle cx="619.3" cy="439.2" r="1.59"/>
<circle cx="647.3" cy="439.2" r="1.59"/>
<circle cx="675.3" cy="439.2" r="1.59"/>
<circle cx="760.1" cy="428" r="2.98"/>
<circle cx="760.2" cy="428" r="2.98"/>
<circle cx="127" cy="457.7" r=".99"/>
<circle cx="130.6" cy="461" r=".99"/>
<circle cx="115.7" cy="481.5" r=".99"/>
<circle cx="754.2" cy="553.4" r="1.65"/>
<circle cx="747" cy="561.7" r="1.65"/>
<circle cx="771.3" cy="561.7" r="1.65"/>
</g>
<g fill="none" stroke="#000" stroke-width=".44">
<path d="M788.2 575.5h2v.6v-.6h-2v1.9h2l.6 .7v.7l-.6 .6h-2zM794.8 576.1v-.6h-2.7v3.9M796.2 575.5v1.9l.6 .7h2v-2.6v3.3l-.6 .6h-1.4l-.6-.6M800.1 575.5v3.9l2.7-2.6v2.6v-3.9M804.2 577.4h2l.6-.6v-.7l-.6-.6h-2v3.9M808.8 578.8v.6l-.7 .7M790.2 583.5h-2v2.6M791.5 585.4h2l.7-.6v-.7l-.7-.6h-2v2.6M795.5 585.4v.7M798.8 582.1h-.6l-1.4 1.4v1.9l.7 .7h1.3l.7-.7v-.6l-.7-.7h-2M800.8 582.8l.7-.7v4M800.8 586.1h1.4"/>
<path d="M803.5 582.8l.7-.7h.6l.7 .7v2.6l-.7 .7h-.6l-.7-.7zM806.8 582.8l.7-.7h1.3l.7 .7v.7l-.7 .6h-1.3l-.7 .7v1.3h2.7M810.8 582.8l.7-.7h.7l.6 .7v2.6l-.6 .7h-.7l-.7-.7zM814.2 582.8l.6-.7h1.3l.7 .7v.7l-.7 .6h-1.3l-.6 .7v1.3h2.6"/>
</g>
<!-- layer: 0 -->
<g fill="#000" stroke="#000" stroke-width=".44">
<path d="M166.2 16.5l2.5-.4v.8zM283.8 16.1l2.5 .4-2.5 .4zM341.1 34.6l.4 2.5h-.8zM340.7 352h.8l-.4 2.5z"/>
<path d="M117 404.2h.3zM116.8 404.2h.5z"/>
<path d="M116.8 404.2l.7 .1zM116.6 404.3h.9z"/>
<path d="M116.8 406.1h.5zM116.8 406.1l.4 .1z"/>
<path d="M116.6 404.3l1.1 .1zM116.5 404.4h1.2z"/>
<path d="M116.6 406.1h.9zM116.6 406.1h.7z"/>
<path d="M116.5 404.4l1.3 .1zM116.3 404.5h1.5z"/>
<path d="M116.5 406h1.2zM116.5 406l1 .1z"/>
<path d="M116.3 404.5l1.6 .1zM116.3 404.5l1.6 .1z"/>
<path d="M116.3 405.9h1.5zM116.3 405.9l1.4 .1z"/>
<path d="M116.2 404.6l1.8 .2zM116.2 404.6l1.8 .2z"/>
<path d="M116.2 405.7h1.7zM116.2 405.7l1.6 .2z"/>
<path d="M116.2 404.8l1.9 .2zM116.2 404.8l1.9 .2z"/>
<path d="M116.2 405.5h1.8zM116.2 405.5l1.7 .2z"/>
<path d="M116.1 405l2 .2zM116.1 405l2 .2z"/>
<path d="M116.1 405.4h2zM116.1 405.4l1.9 .1z"/>
<path d="M116.1 405.2h2zM116.1 405.2l2 .2z"/>
<path d="M126.9 456.8h.4zM126.7 456.8h.6z"/>
<path d="M126.7 456.8l.8 .1zM126.6 456.9h.9z"/>
<path d="M126.7 458.7h.6zM126.7 458.7l.4 .1z"/>
<path d="M126.6 456.9l1 .1zM126.4 457h1.2z"/>
<path d="M126.6 458.7h.9zM126.6 458.7h.7z"/>
<path d="M126.4 457l1.4 .1zM126.4 457l1.4 .1z"/>
<path d="M126.4 458.6h1.2zM126.4 458.6l1.1 .1z"/>
<path d="M126.3 457.1l1.5 .2zM126.3 457.1l1.5 .2z"/>
<path d="M126.3 458.4h1.5zM126.3 458.4l1.3 .2z"/>
<path d="M126.2 457.3l1.7 .1zM126.2 457.3l1.7 .1z"/>
<path d="M126.2 458.3h1.6zM126.2 458.3l1.6 .1z"/>
<path d="M126.1 457.4l1.9 .2zM126.1 457.4l1.9 .2z"/>
<path d="M126.1 458.1h1.8zM126.1 458.1l1.7 .2z"/>
<path d="M126 457.6l2 .2zM126 457.6l2 .2z"/>
<path d="M126 458h2zM126 458l1.9 .1z"/>
<path d="M126 457.8h2zM126 457.8l2 .2z"/>
<path d="M130.5 460.1h.3zM130.3 460.1h.5z"/>
<path d="M130.3 460.1l.7 .1zM130.1 460.2h.9z"/>
<path d="M130.3 462h.5zM130.3 462l.3 .1z"/>
<path d="M130.1 460.2l1 .1zM130.1 460.2l1 .1z"/>
<path d="M130.1 462h.9zM130.1 462h.7z"/>
<path d="M130 460.3l1.3 .1zM129.8 460.4h1.5z"/>
<path d="M130 461.9h1.1zM130 461.9l1 .1z"/>
<path d="M129.8 460.4l1.6 .2zM129.8 460.4l1.6 .2z"/>
<path d="M129.8 461.7h1.5zM129.8 461.7l1.3 .2z"/>
<path d="M129.7 460.6l1.8 .1zM129.7 460.6l1.8 .1z"/>
<path d="M129.7 461.6h1.7zM129.7 461.6l1.6 .1z"/>
<path d="M129.6 460.7l1.9 .2zM129.6 460.7l1.9 .2z"/>
<path d="M129.6 461.4h1.9zM129.6 461.4l1.8 .2z"/>
<path d="M129.6 460.9l2 .2zM129.6 460.9l2 .2z"/>
<path d="M129.6 461.3h1.9zM129.6 461.3l1.9 .1z"/>
<path d="M129.5 461.1h2.1zM129.5 461.1l2 .2z"/>
<path d="M115.6 480.5h.4zM115.4 480.5h.6z"/>
<path d="M115.4 480.5l.7 .1zM115.2 480.6h.9z"/>
<path d="M115.4 482.4h.6zM115.4 482.4l.4 .1z"/>
<path d="M115.2 480.6l1.1 .1zM115.1 480.7h1.2z"/>
<path d="M115.2 482.4h.9zM115.2 482.4h.8z"/>
<path d="M115.1 480.7l1.3 .1zM115.1 480.7l1.3 .1z"/>
<path d="M115.1 482.3h1.2zM115.1 482.3l1 .1z"/>
<path d="M114.9 480.8l1.6 .2zM114.9 480.8l1.6 .2z"/>
<path d="M114.9 482.2h1.5zM114.9 482.2l1.4 .1z"/>
<path d="M114.8 481l1.8 .1zM114.8 481l1.8 .1z"/>
<path d="M114.8 482h1.7zM114.8 482l1.6 .2z"/>
<path d="M114.8 481.1l1.9 .2zM114.8 481.1l1.9 .2z"/>
<path d="M114.8 481.9h1.8zM114.8 481.9l1.7 .1z"/>
<path d="M114.7 481.3l2 .2zM114.7 481.3l2 .2z"/>
<path d="M114.7 481.5l2 .2zM114.7 481.5l2 .2z"/>
<path d="M114.7 481.7h2zM114.7 481.7l1.9 .2z"/>
</g>
<!-- layer: TopOverlay -->
<g fill="#000" stroke="#000" stroke-width=".44">
<path d="M198.7 57.5v.3l8.8-.3zM198.7 57.8l8.8-.3v.3z"/>
<path d="M200.1 55.5v2.2h.2zM200.1 55.5h.2v2.2z"/>
<path d="M205.9 55.5v2.2h.2zM205.9 55.5h.2v2.2z"/>
<path d="M206 54.8l.1 .7h-.2zM205.8 54.8l.1 .7 .1-.7zM205.8 54.2l.2 .6h-.2zM205.6 54.2l.2 .6v-.6zM205.4 53.6l.4 .6h-.2zM205.3 53.7l.3 .5-.2-.6zM205 53.1l.4 .5-.1 .1zM205 53.1l-.2 .2 .5 .4zM204.4 52.7l.6 .4-.2 .2zM204.4 52.7l-.1 .3 .5 .3zM203.8 52.5l.6 .2-.1 .3zM203.8 52.5l.5 .5zM203.1 52.4l.7 .1-.1 .3zM203.1 52.4v.3l.6 .1zM202.4 52.5l.7-.1v.3zM202.4 52.5l.1 .3 .6-.1zM201.8 52.7l.6-.2 .1 .3zM201.8 52.7l.1 .3 .6-.2zM201.2 53.1l.6-.4 .1 .3zM201.2 53.1l.7-.1zM200.7 53.6l.5-.5 .2 .2zM200.7 53.6l.2 .1 .5-.4zM200.7 53.6l.2 .1-.5 .5zM200.4 54.2l.5-.5zM200.4 54.2h.2l-.4 .6zM200.6 54.2l-.4 .6zM200.2 54.8l-.1 .7zM200.4 54.8l-.3 .7h.2z"/>
<path d="M209.2 53.3l.2 4zM209.2 53.3l.2 4z"/>
<path d="M181.9 51.5v14.8h.5zM181.9 51.5h.5v14.8z"/>
<path d="M187.7 51.5v14.8h.5zM187.7 51.5h.5v14.8z"/>
<path d="M189.4 47.9v22.9h.4zM189.4 47.9h.4v22.9z"/>
<path d="M197.1 47.9v22.9h.3zM197.1 47.9h.3v22.9z"/>
<path d="M198.5 57.7v12.8h.3zM198.5 57.7h.3v12.8z"/>
<path d="M198.7 70.3v.3l8.8-.3zM198.7 70.6l8.8-.3v.3z"/>
<path d="M207.3 57.7v12.8h.3zM207.3 57.7h.3v12.8z"/>
<path d="M209.3 62.9v9h.3zM209.3 62.9h.3v9z"/>
<path d="M216.9 62.9v3.7h.4zM216.9 62.9h.4v3.7z"/>
<path d="M181.9 79.7v7.7h.5zM181.9 79.7h.5v7.7z"/>
<path d="M187.7 79.7v4.3h.5zM187.7 79.7h.5v4.3z"/>
<path d="M189.4 76.6v6.1h.4zM189.4 76.6h.4v6.1z"/>
</g>
<path d="M182.2 54.7h.1M182.3 54.7h.1M182.3 51.5v3.2M187.7 54.7h.1M187.7 54.7h.3M187.7 51.5v3.2M188 54.7h.1M182.3 79.7v3.2M187.7 79.7v3.2" fill="none" stroke="#000" stroke-width=".44"/>
<!-- layer: 0 -->
<path d="M124.1 455.7h218.4" fill="none" stroke="#000" stroke-width="1.6"/>
<g font-size="15">
<text x="212.7" y="376.8">А-А</text>
<text x="211.3" y="391.9">М4:1</text>
</g>
<text font-size="10.1" x="803.3" y="565.1">0,4</text>
<text font-size="9.3" x="738" y="544.3">ГУИР.468231.001 СБ</text>
<text font-size="8.8" x="32.8" y="16.2">ГУИР.468231.001</text>
<text font-size="7.5" x="726.7" y="571.9">Сборочный чертеж</text>
<g font-size="6.6">
<text x="197.6" y="47.3">R2</text>
<text x="208.5" y="47.3">R12</text>
<text x="181.3" y="50.8">X2</text>
<text x="197.9" y="52.2">D2</text>
<text x="208.5" y="62.4">C13</text>
<text x="188.7" y="76.2">C3</text>
<text x="181.3" y="79">X3</text>
</g>
<g font-size="6.2">
<text x="188.7" y="47.3">C2</text>
<text x="207.8" y="53.6">R18</text>
<text x="705.9" y="559.2">Дата</text>
<text x="666.7" y="569.4">Дик</text>
<text x="666.7" y="574.3">Дик</text>
</g>
<g font-size="5.7">
<text x="788.5" y="554.2">Лит.</text>
<text x="817.7" y="554.2">Масштаб</text>
<text x="650.5" y="558.8">Изм</text>
<text x="657.9" y="558.8">Лист</text>
<text x="666.7" y="564.1">Шестаков</text>
<text x="788.5" y="574">Лист</text>
<text x="809.3" y="574">Листов</text>
</g>
<g font-size="4.4">
<text x="344.8" y="3.6">ВЫПОЛНЕНО В СТУДЕНЧЕСКОЙ ВЕРСИИ ПРОГРАММЫ AUTODESK</text>
<text x="837.5" y="221.5" transform="rotate(90 837.5 221.5)">ВЫПОЛНЕНО В СТУДЕНЧЕСКОЙ ВЕРСИИ ПРОГРАММЫ AUTODESK</text>
<text x="3.5" y="372.7" transform="rotate(-90 3.5 372.7)">ВЫПОЛНЕНО В СТУДЕНЧЕСКОЙ ВЕРСИИ ПРОГРАММЫ AUTODESK</text>
<text x="496.1" y="590.6" transform="rotate(-180 496.1 590.6)">ВЫПОЛНЕНО В СТУДЕНЧЕСКОЙ ВЕРСИИ ПРОГРАММЫ AUTODESK</text>
</g>
</svg>
